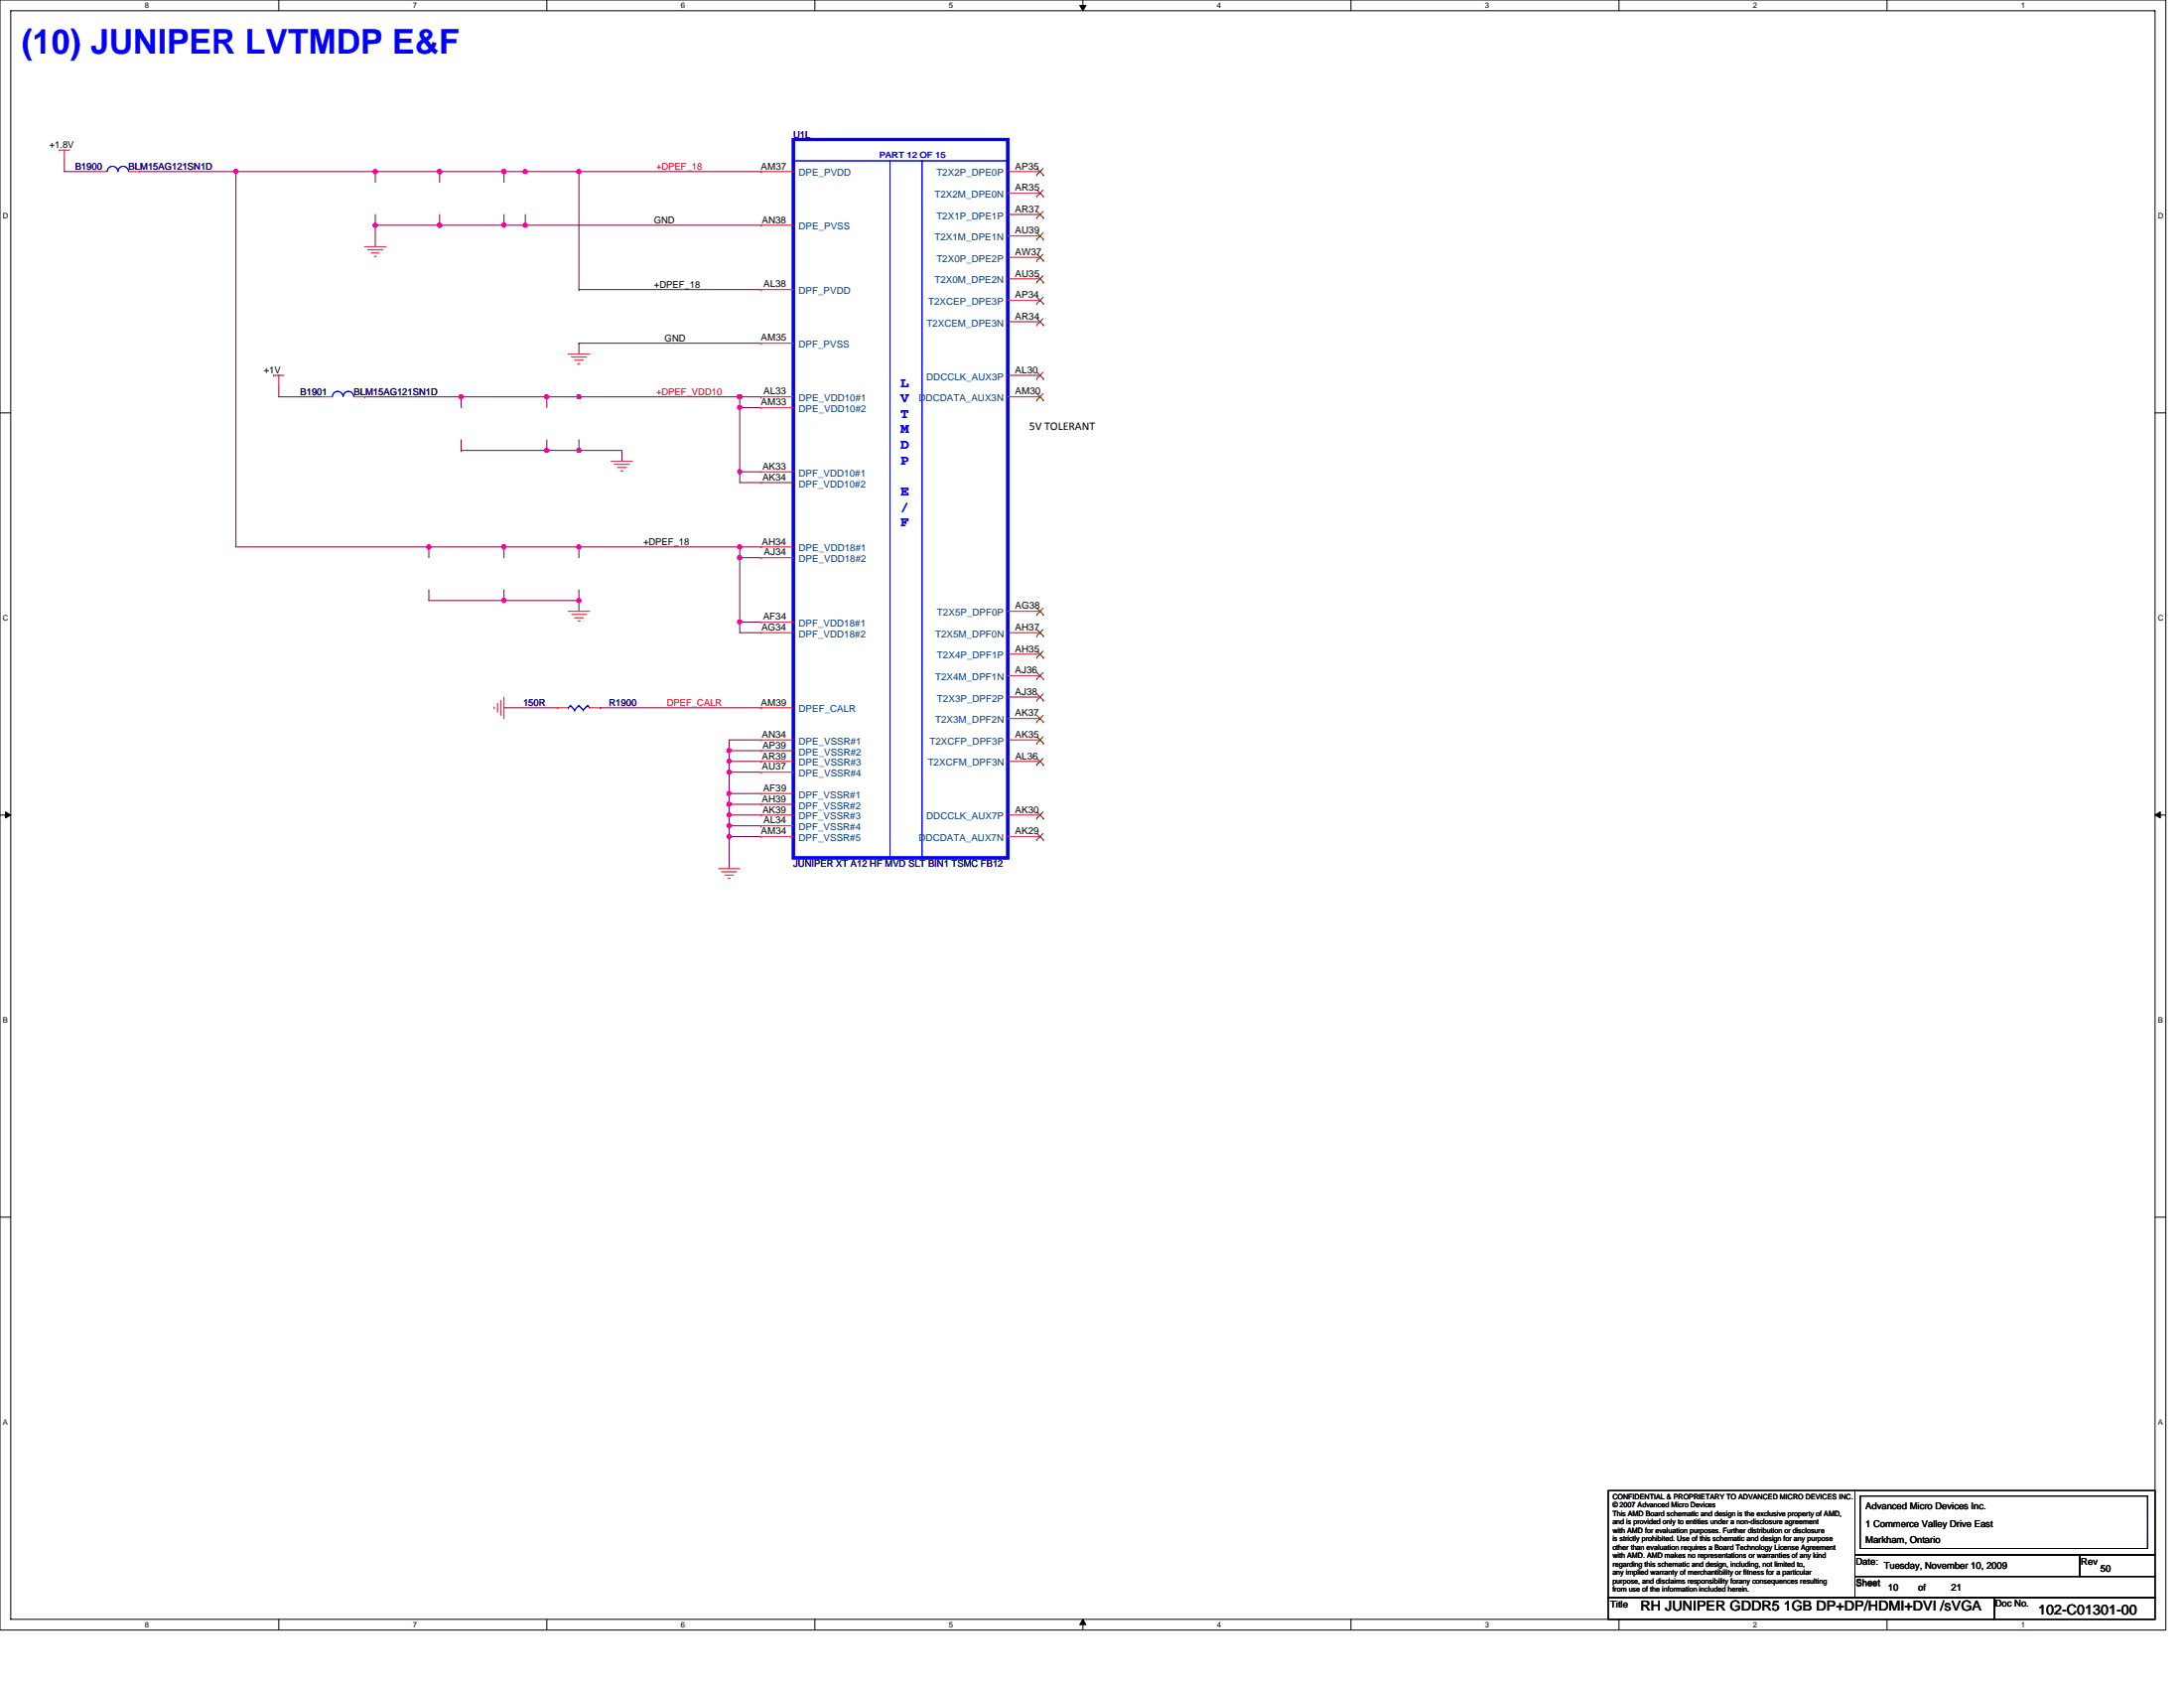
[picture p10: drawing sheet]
<svg xmlns="http://www.w3.org/2000/svg" width="279mm" height="216mm" viewBox="0 0 279 216" stroke-linecap="round" stroke-linejoin="round" font-family="sans-serif">
<path d="M0 0h277.1v208.5h-277.1zM1.4 1.4h274.3v205.7h-274.3z" fill="none" stroke="#000" stroke-width=".13"/>
<g fill="#fff">
<path d="M18.5 .1h.6v1.1h-.6z"/>
<path d="M18.5 207.3h.6v1.1h-.6z"/>
</g>
<path d="M35.7 0v1.4M35.7 207.1v1.4" fill="none" stroke="#000" stroke-width=".13"/>
<g fill="#fff">
<path d="M52.8 .1h.6v1.1h-.6z"/>
<path d="M52.8 207.3h.6v1.1h-.6z"/>
</g>
<path d="M70 0v1.4M70 207.1v1.4" fill="none" stroke="#000" stroke-width=".13"/>
<g fill="#fff">
<path d="M87.1 .1h.6v1.1h-.6z"/>
<path d="M87.1 207.3h.6v1.1h-.6z"/>
</g>
<path d="M104.2 0v1.4M104.2 207.1v1.4" fill="none" stroke="#000" stroke-width=".13"/>
<g fill="#fff">
<path d="M121.4 .1h.5v1.1h-.5z"/>
<path d="M121.4 207.3h.5v1.1h-.5z"/>
</g>
<path d="M138.5 0v1.4M138.5 207.1v1.4" fill="none" stroke="#000" stroke-width=".13"/>
<path d="M138.1 .7h.8l-.4 .7zM138.5 207.1l.4 .7h-.8z" fill="#000" stroke="#000" stroke-width=".13"/>
<g fill="#fff">
<path d="M155.7 .1h.5v1.1h-.5z"/>
<path d="M155.7 207.3h.5v1.1h-.5z"/>
</g>
<path d="M172.8 0v1.4M172.8 207.1v1.4" fill="none" stroke="#000" stroke-width=".13"/>
<g fill="#fff">
<path d="M190 .1h.5v1.1h-.5z"/>
<path d="M190 207.3h.5v1.1h-.5z"/>
</g>
<path d="M207.1 0v1.4M207.1 207.1v1.4" fill="none" stroke="#000" stroke-width=".13"/>
<g fill="#fff">
<path d="M224.3 .1h.5v1.1h-.5z"/>
<path d="M224.3 207.3h.5v1.1h-.5z"/>
</g>
<path d="M241.4 0v1.4M241.4 207.1v1.4" fill="none" stroke="#000" stroke-width=".13"/>
<g fill="#fff">
<path d="M258.6 .1h.5v1.1h-.5z"/>
<path d="M258.6 207.3h.5v1.1h-.5z"/>
<path d="M.4 27.1h.7v1.1h-.7z"/>
<path d="M276.1 27.1h.7v1.1h-.7z"/>
<path d="M.4 78.5h.7v1.1h-.7z"/>
<path d="M276.1 78.5h.7v1.1h-.7z"/>
</g>
<path d="M0 52.8h1.4M275.7 52.8h1.4" fill="none" stroke="#000" stroke-width=".13"/>
<g fill="#fff">
<path d="M.4 130h.6v1.1h-.6z"/>
<path d="M276.1 130h.6v1.1h-.6z"/>
</g>
<path d="M0 104.2h1.4M275.7 104.2h1.4" fill="none" stroke="#000" stroke-width=".13"/>
<path d="M.7 103.8l.7 .4-.7 .4zM275.7 104.2l.7-.4v.8z" fill="#000" stroke="#000" stroke-width=".13"/>
<g fill="#fff">
<path d="M.4 181.4h.6v1.1h-.6z"/>
<path d="M276.1 181.4h.6v1.1h-.6z"/>
</g>
<path d="M0 155.7h1.4M275.7 155.7h1.4M205.7 190.6h31.6v13.8h-31.6zM237.3 198.9h28.8v2.7h-28.8zM237.3 190.6h38.4v8.3h-38.4zM238 191.3h36.7v6.8h-36.7zM266.1 198.9h9.6v2.7h-9.6zM205.7 204.4h49.4v2.7h-49.4zM237.3 201.6h38.4v2.8h-38.4zM255.1 204.4h20.6v2.7h-20.6z" fill="none" stroke="#000" stroke-width=".13"/>
<g fill="none" stroke="#800040" stroke-width=".13">
<path d="M8.2 20.6v1.3h4.1M17.8 21.9h12.4M30.2 21.9h.1M30.2 21.9h17.8M30.2 21.9v48.1h24.7M48 21.9v1.4M48 27.4v1.4M48 21.9h.1M48 28.8h.1M48 28.8v2.8M48 21.9h49.4M48 28.8h16.5"/>
<path d="M56.2 21.9v1.4M56.2 27.4v1.4M56.2 21.9h.1M56.2 28.8h.1M64.5 21.9v1.4M64.5 27.4v1.4M64.5 21.9h.1M67.2 28.8h.1M67.2 21.9h.1M67.2 27.4v1.4h-2.7M67.2 28.8h30.2M74.1 21.9h.1"/>
<path d="M74.1 37h.1M74.1 37h23.3M74.1 21.9v15.1M35.7 49.4v1.4h5.4M46.6 50.8h12.4M59 57.6h.1M59 50.8h.1M59 56.2v1.4M59 50.8v1.3M59 57.6h11M59 50.8h35.6M70 56.2v1.4"/>
<path d="M70 50.8v1.3M70 50.8h.1M70 57.6h.1M74.1 50.8h.1M74.1 57.6h.1M74.1 57.6h5.5v1.4M74.1 43.9h.1M74.1 43.9v1.4M74.1 56.2v1.4h-4.1M74.1 43.9h23.3M94.6 52.1v9.6h2.8M94.6 52.1h.1"/>
<path d="M94.6 50.8h2.8M94.6 50.8v1.3h2.8M94.6 50.8h.1M54.9 75.4v1.4h9.6M54.9 70h.1M54.9 70v1.3M54.9 70h42.5M64.5 75.4v1.4M64.5 70h.1M64.5 76.8h.1M64.5 70v1.3M64.5 76.8h9.6"/>
<path d="M74.1 76.8v1.4M74.1 70h.1M74.1 70v1.3M74.1 75.4v1.4M94.6 70h.1M94.6 60.3h.1M94.6 60.3h2.8M94.6 79.6h.1M94.6 71.3h.1M94.6 79.6h2.8M94.6 71.3v9.6h2.8M94.6 70v1.3h2.8"/>
<path d="M64.5 90.5h6.8M76.8 90.5h.1M76.8 90.5h20.6M93.3 98.8h.1M93.3 97.4h.1M93.3 96h.1M93.3 96h4.1M93.3 98.8h4.1M93.3 97.4h4.1M93.3 96v11M97.4 94.6h-4.1v1.4M93.3 107v4.1"/>
<path d="M93.3 101.5h.1M93.3 104.2h.1M93.3 102.9h.1M93.3 105.6h4.1M93.3 107h.1M93.3 101.5h4.1M93.3 102.9h4.1M93.3 104.2h4.1M93.3 105.6h.1M93.3 107h4.1"/>
</g>
<g fill="#f0f" stroke="#f0f" stroke-width=".13">
<circle cx="30.2" cy="21.9" r=".27"/>
<circle cx="69.9" cy="57.6" r=".27"/>
<circle cx="59" cy="50.7" r=".27"/>
<circle cx="56.2" cy="21.9" r=".27"/>
<circle cx="48" cy="21.9" r=".27"/>
<circle cx="56.2" cy="28.8" r=".27"/>
<circle cx="48" cy="28.8" r=".27"/>
<circle cx="94.6" cy="50.7" r=".27"/>
<circle cx="74" cy="50.7" r=".27"/>
<circle cx="74" cy="57.6" r=".27"/>
<circle cx="64.5" cy="21.9" r=".27"/>
<circle cx="64.5" cy="28.8" r=".27"/>
<circle cx="67.2" cy="28.8" r=".27"/>
<circle cx="74" cy="21.9" r=".27"/>
<circle cx="67.2" cy="21.9" r=".27"/>
<circle cx="94.6" cy="60.3" r=".27"/>
<circle cx="94.6" cy="52.1" r=".27"/>
<circle cx="94.6" cy="79.6" r=".27"/>
<circle cx="94.6" cy="71.3" r=".27"/>
<circle cx="74" cy="69.9" r=".27"/>
<circle cx="93.3" cy="101.5" r=".27"/>
<circle cx="93.3" cy="98.8" r=".27"/>
<circle cx="93.3" cy="104.2" r=".27"/>
<circle cx="93.3" cy="97.4" r=".27"/>
<circle cx="93.3" cy="102.9" r=".27"/>
<circle cx="93.3" cy="96" r=".27"/>
<circle cx="93.3" cy="107" r=".27"/>
<circle cx="64.5" cy="69.9" r=".27"/>
<circle cx="94.6" cy="69.9" r=".27"/>
<circle cx="54.9" cy="69.9" r=".27"/>
<circle cx="74" cy="76.8" r=".27"/>
<circle cx="64.5" cy="76.8" r=".27"/>
<circle cx="93.3" cy="105.6" r=".27"/>
<circle cx="69.9" cy="50.7" r=".27"/>
</g>
<g fill="none" stroke="#f00" stroke-width=".13">
<path d="M7.6 19.2h.1M7.6 19.2h1.3M8.2 19.2v1.4M12.3 21.9h1.4M16.5 21.9h1.3M17.8 21.9h.1M46.6 31.6h2.8M47.1 32h1.9M47.5 32.4h1.1M47.9 32.8h.3M97.4 21.9h.1M97.4 28.8h.1"/>
<path d="M97.4 37h.1M97.4 21.9h4.1M97.4 28.8h4.1M97.4 37h4.1M128.9 38.4h4.2M128.9 32.9h4.2M128.9 35.7h4.2M128.9 27.4h4.2M128.9 30.2h4.2M128.9 21.9h4.2M128.9 24.7h4.2M133.1 38.4h.1"/>
<path d="M133.1 32.9h.1M133.1 35.7h.1M133.1 27.4h.1M133.1 30.2h.1M133.1 21.9h.1M133.1 24.7h.1M35 48h.1M35 48h1.3M35.7 48v1.4M41.1 50.8h1.4M45.3 50.8h1.3M46.6 50.8h.1"/>
<path d="M72.7 45.3h2.7M73.1 45.7h1.9M73.5 46.1h1.1M73.9 46.5h.1M73.9 46.5h.3M78.2 59h2.7M78.6 59.4h1.9M79 59.8h1.1M97.4 52.1h.1M97.4 50.8h.1M97.4 43.9h.1M97.4 50.8h4.1"/>
<path d="M97.4 52.1h4.1M97.4 43.9h4.1M128.9 48h4.2M128.9 50.8h4.2M128.9 41.1h4.2M133.1 41.1h.1M133.1 48h.1M133.1 50.8h.1M72.7 78.2h2.7M73.1 78.6h1.9M73.5 79h1.1M73.9 79.4h.3"/>
<path d="M79.4 60.2h.3M97.4 71.3h.1M97.4 70h.1M97.4 79.6h.1M97.4 61.7h.1M97.4 60.3h.1M97.4 71.3h4.1M97.4 70h4.1M97.4 79.6h4.1M97.4 61.7h4.1M97.4 60.3h4.1M128.9 78.2h4.2"/>
<path d="M133.1 78.2h.1M63.2 90.4v.3M63.6 90v1.1M64.1 89.6v1.9M64.5 89.2v2.7M71.3 90.5h.1M71.3 90.5h1.4M75.4 90.5h1.4M97.4 90.5h.1M97.4 94.6h.1M97.4 96h.1M97.4 97.4h.1"/>
<path d="M97.4 98.8h.1M97.4 80.9h.1M97.4 90.5h4.1M97.4 94.6h4.1M97.4 97.4h4.1M97.4 80.9h4.1M97.4 96h4.1M97.4 98.8h4.1M128.9 94.6h4.2M128.9 97.4h4.2M128.9 89.2h4.2M128.9 91.9h4.2"/>
<path d="M128.9 83.7h4.2M128.9 86.4h4.2M128.9 80.9h4.2M133.1 94.6h.1M133.1 97.4h.1M133.1 89.2h.1M133.1 91.9h.1M133.1 83.7h.1M133.1 86.4h.1M133.1 80.9h.1M91.9 111.1h2.7M92.3 111.5h1.9"/>
<path d="M92.7 111.9h1.1M93.1 112.3h.3M97.4 101.5h.1M97.4 105.6h.1M97.4 102.9h.1M97.4 107h.1M97.4 104.2h.1M97.4 101.5h4.1M97.4 105.6h4.1M97.4 102.9h4.1M97.4 107h4.1M97.4 104.2h4.1"/>
<path d="M128.9 107h4.2M128.9 104.2h4.2M133.1 104.2h.1M133.1 107h.1"/>
</g>
<g fill="none" stroke="#00f" stroke-width=".13">
<path d="M13.7 21.9a.68 .68 0 0 1 .7-.6 .68 .68 0 0 1 .7 .6 .69 .69 0 0 1 .7-.6 .69 .69 0 0 1 .6 .6M101.5 20.6h27.4M113.9 20.6v89.1M118 20.6v89.1M42.5 50.7a.68 .68 0 0 1 .7-.6 .68 .68 0 0 1 .7 .6M43.9 50.7a.68 .68 0 0 1 .7-.6 .68 .68 0 0 1 .7 .6M72.7 90.5h.1M73 90.3h.1M73 90.3l.5 .5M73 90.3l-.3 .2M73.5 90.8h.1M74.1 90.3h.1"/>
<path d="M74.1 90.3l.5 .5M74.1 90.3l-.6 .5M74.6 90.8h.1M75.2 90.3h.1M75.2 90.3l.2 .2M75.2 90.3l-.6 .5M113.9 109.7h.1"/>
</g>
<path d="M101.5 17.8h27.4v91.9h-27.4z" fill="none" stroke="#00f" stroke-width=".4"/>
<g fill="none" stroke="#804000" stroke-width=".13">
<path d="M132.6 38.8h.1M132.6 33.3h.1M132.6 36.1h.1M132.6 27.9h.1M132.6 30.6h.1M132.6 22.4h.1M132.6 25.1h.1M132.7 38l.8 .8M132.7 32.5l.8 .8M132.7 35.3l.8 .8M132.7 27l.8 .9M132.7 29.8l.8 .8"/>
<path d="M132.7 21.5l.8 .9M132.7 24.3l.8 .8M133.5 38l-.9 .8M133.5 32.5l-.9 .8M133.5 35.3l-.9 .8M133.5 27l-.9 .9M133.5 29.8l-.9 .8M133.5 21.5l-.9 .9M133.5 24.3l-.9 .8M133.5 38.8h.1M133.5 33.3h.1M133.5 36.1h.1"/>
<path d="M133.5 27.9h.1M133.5 30.6h.1M133.5 22.4h.1M133.5 25.1h.1M132.6 41.6h.1M132.6 48.4h.1M132.6 51.2h.1M132.7 40.7l.8 .9M132.7 47.6l.8 .8M132.7 50.4l.8 .8M133.5 40.7l-.9 .9M133.5 47.6l-.9 .8"/>
<path d="M133.5 50.4l-.9 .8M133.5 41.6h.1M133.5 48.4h.1M133.5 51.2h.1M132.6 78.6h.1M132.7 77.8l.8 .8M133.5 77.8l-.9 .8M133.5 78.6h.1M132.6 95.1h.1M132.6 97.8h.1M132.6 89.6h.1M132.6 92.3h.1"/>
<path d="M132.6 84.1h.1M132.6 86.8h.1M132.6 81.3h.1M132.7 94.2l.8 .9M132.7 97l.8 .8M132.7 88.8l.8 .8M132.7 91.5l.8 .8M132.7 83.3l.8 .8M132.7 86l.8 .8M132.7 80.5l.8 .8M133.5 94.2l-.9 .9M133.5 97l-.9 .8"/>
<path d="M133.5 88.8l-.9 .8M133.5 91.5l-.9 .8M133.5 83.3l-.9 .8M133.5 86l-.9 .8M133.5 80.5l-.9 .8M133.5 95.1h.1M133.5 97.8h.1M133.5 89.6h.1M133.5 92.3h.1M133.5 84.1h.1M133.5 86.8h.1M133.5 81.3h.1"/>
<path d="M132.6 104.7h.1M132.6 107.4h.1M132.7 103.8l.8 .9M132.7 106.6l.8 .8M133.5 103.8l-.9 .9M133.5 106.6l-.9 .8M133.5 104.7h.1M133.5 107.4h.1"/>
</g>
<text font-size="4.4" fill="#00f" x="2.8" y="6.8">(10) JUNIPER LVTMDP E&amp;F</text>
<g font-size="1.8" fill="#00f">
<text x="115.2" y="49.5">L</text>
<text x="115.2" y="51.5">V</text>
<text x="115.2" y="53.4">T</text>
<text x="115.2" y="55.4">M</text>
<text x="115.2" y="57.4">D</text>
<text x="115.2" y="59.4">P</text>
<text x="115.2" y="63.4">E</text>
<text x="115.2" y="65.4">/</text>
<text x="115.2" y="67.4">F</text>
</g>
<g font-size="1.8">
<text x="209.9" y="206">RH JUNIPER GDDR5 1GB DP+DP/HDMI+DVI /sVGA</text>
<text x="260.8" y="206.5">102-C01301-00</text>
</g>
<text font-size="1.5" x="131.7" y="54.9">5V TOLERANT</text>
<g font-size="1.2" fill="#000080">
<text x="101.5" y="17.6">U1L</text>
<text x="9.6" y="21.7">B1900</text>
<text x="16.5" y="21.7">BLM15AG121SN1D</text>
<text x="38.4" y="50.5">B1901</text>
<text x="45.3" y="50.5">BLM15AG121SN1D</text>
<text x="66.9" y="90.3">150R</text>
<text x="77.9" y="90.3">R1900</text>
<text x="101.5" y="110.8">JUNIPER XT A12 HF MVD SLT BIN1 TSMC FB12</text>
</g>
<g font-size="1.2">
<text x="6.3" y="19">+1.8V</text>
<text x="97.4" y="21.7">AM37</text>
<text x="129.9" y="21.7">AP35</text>
<text x="83.7" y="28.6">GND</text>
<text x="97.5" y="28.5">AN38</text>
<text x="129.9" y="27.1">AR37</text>
<text x="129.9" y="29.9">AU39</text>
<text x="129.9" y="24.4">AR35</text>
<text x="129.9" y="32.6">AW37</text>
<text x="129.9" y="35.4">AU35</text>
<text x="83.7" y="36.8">+DPEF_18</text>
<text x="97.7" y="36.7">AL38</text>
<text x="129.9" y="38.1">AP34</text>
<text x="129.9" y="40.9">AR34</text>
<text x="33.7" y="47.8">+1V</text>
<text x="85" y="43.6">GND</text>
<text x="97.4" y="43.6">AM35</text>
<text x="129.9" y="47.7">AL30</text>
<text x="97.4" y="51.8">AM33</text>
<text x="97.7" y="50.5">AL33</text>
<text x="129.9" y="50.5">AM30</text>
<text x="97.5" y="61.4">AK34</text>
<text x="97.5" y="60">AK33</text>
<text x="82.3" y="69.7">+DPEF_18</text>
<text x="97.5" y="69.7">AH34</text>
<text x="97.7" y="71">AJ34</text>
<text x="129.9" y="77.9">AG38</text>
<text x="97.4" y="80.6">AG34</text>
<text x="97.6" y="79.3">AF34</text>
<text x="129.9" y="83.4">AH35</text>
<text x="129.9" y="80.6">AH37</text>
<text x="129.9" y="88.9">AJ38</text>
<text x="129.9" y="86.1">AJ36</text>
<text x="97.4" y="90.2">AM39</text>
<text x="97.5" y="94.3">AN34</text>
<text x="97.5" y="95.7">AP39</text>
<text x="129.9" y="94.3">AK35</text>
<text x="129.9" y="91.6">AK37</text>
<text x="97.5" y="97.1">AR39</text>
<text x="97.5" y="98.5">AU37</text>
<text x="97.6" y="101.2">AF39</text>
<text x="129.9" y="97.1">AL36</text>
<text x="97.4" y="106.7">AM34</text>
<text x="97.5" y="102.6">AH39</text>
<text x="97.5" y="103.9">AK39</text>
<text x="97.7" y="105.3">AL34</text>
<text x="129.9" y="103.9">AK30</text>
<text x="129.9" y="106.7">AK29</text>
<text x="238.7" y="193">Advanced Micro Devices Inc.</text>
<text x="238.7" y="195.3">1 Commerce Valley Drive East</text>
<text x="238.7" y="197.4">Markham, Ontario</text>
<text x="237.4" y="200.2">Date:</text>
<text x="237.4" y="202.9">Sheet</text>
<text x="241" y="200.7">Tuesday, November 10, 2009</text>
<text x="241.5" y="203.4">10</text>
<text x="245.4" y="203.4">of</text>
<text x="249.6" y="203.4">21</text>
<text x="266.2" y="200.2">Rev</text>
<text x="268.7" y="201">50</text>
<text x="206" y="205.6">Title</text>
<text x="255.2" y="205.5">Doc No.</text>
</g>
<g font-size="1.2" fill="#f00">
<text x="83.9" y="21.7">+DPEF_18</text>
<text x="83.9" y="50.5">+DPEF_VDD10</text>
<text x="85.3" y="90.3">DPEF_CALR</text>
</g>
<g font-size="1.2" fill="#004080">
<text x="102.2" y="22.5">DPE_PVDD</text>
<text x="119.8" y="22.5">T2X2P_DPE0P</text>
<text x="102.2" y="29.4">DPE_PVSS</text>
<text x="119.6" y="25.3">T2X2M_DPE0N</text>
<text x="119.8" y="28">T2X1P_DPE1P</text>
<text x="119.6" y="30.8">T2X1M_DPE1N</text>
<text x="119.8" y="33.5">T2X0P_DPE2P</text>
<text x="102.2" y="37.6">DPF_PVDD</text>
<text x="118.5" y="41.7">T2XCEM_DPE3N</text>
<text x="118.8" y="39">T2XCEP_DPE3P</text>
<text x="119.6" y="36.2">T2X0M_DPE2N</text>
<text x="102.2" y="44.5">DPF_PVSS</text>
<text x="102.2" y="52.7">DPE_VDD10#2</text>
<text x="102.2" y="51.3">DPE_VDD10#1</text>
<text x="117.5" y="51.3">DDCDATA_AUX3N</text>
<text x="118.5" y="48.6">DDCCLK_AUX3P</text>
<text x="102.2" y="62.3">DPF_VDD10#2</text>
<text x="102.2" y="60.9">DPF_VDD10#1</text>
<text x="102.2" y="71.9">DPE_VDD18#2</text>
<text x="102.2" y="70.5">DPE_VDD18#1</text>
<text x="102.2" y="81.5">DPF_VDD18#2</text>
<text x="102.2" y="80.1">DPF_VDD18#1</text>
<text x="119.7" y="81.5">T2X5M_DPF0N</text>
<text x="119.9" y="78.8">T2X5P_DPF0P</text>
<text x="119.7" y="87">T2X4M_DPF1N</text>
<text x="119.9" y="89.7">T2X3P_DPF2P</text>
<text x="119.9" y="84.2">T2X4P_DPF1P</text>
<text x="102.2" y="91.1">DPEF_CALR</text>
<text x="102.2" y="95.2">DPE_VSSR#1</text>
<text x="118.9" y="95.2">T2XCFP_DPF3P</text>
<text x="119.7" y="92.5">T2X3M_DPF2N</text>
<text x="102.2" y="96.6">DPE_VSSR#2</text>
<text x="102.2" y="98">DPE_VSSR#3</text>
<text x="102.2" y="99.3">DPE_VSSR#4</text>
<text x="118.7" y="98">T2XCFM_DPF3N</text>
<text x="102.2" y="102.1">DPF_VSSR#1</text>
<text x="102.2" y="106.2">DPF_VSSR#4</text>
<text x="102.2" y="103.4">DPF_VSSR#2</text>
<text x="102.2" y="107.6">DPF_VSSR#5</text>
<text x="102.2" y="104.8">DPF_VSSR#3</text>
<text x="117.5" y="107.6">DDCDATA_AUX7N</text>
<text x="118.5" y="104.8">DDCCLK_AUX7P</text>
</g>
<text font-size="1.1" fill="#00f" x="112.5" y="20.2">PART 12 OF 15</text>
<g font-size="1">
<text x="18.5" y="1">8</text>
<text x="52.8" y="1">7</text>
<text x="87.1" y="1">6</text>
<text x="121.4" y="1">5</text>
<text x="155.7" y="1">4</text>
<text x="190" y="1">3</text>
<text x="224.3" y="1">2</text>
<text x="258.6" y="1">1</text>
<text x=".4" y="28">D</text>
<text x="276.1" y="28">D</text>
<text x=".4" y="79.4">C</text>
<text x="276.1" y="79.4">C</text>
<text x=".4" y="130.9">B</text>
<text x="276.1" y="130.9">B</text>
<text x=".4" y="182.3">A</text>
<text x="276.1" y="182.3">A</text>
<text x="206.3" y="191.8">CONFIDENTIAL &amp; PROPRIETARY TO ADVANCED MICRO DEVICES INC.</text>
<text x="206.3" y="192.8">© 2007 Advanced Micro Devices</text>
<text x="206.3" y="193.9">This AMD Board schematic and design is the exclusive property of AMD,</text>
<text x="206.3" y="195">and is provided only to entities under a non-disclosure agreement</text>
<text x="206.3" y="196.1">with AMD for evaluation purposes. Further distribution or disclosure</text>
<text x="206.3" y="197.2">is strictly prohibited. Use of this schematic and design for any purpose</text>
<text x="206.3" y="198.2">other than evaluation requires a Board Technology License Agreement</text>
<text x="206.3" y="199.3">with AMD. AMD makes no representations or warranties of any kind</text>
<text x="206.3" y="200.4">regarding this schematic and design, including, not limited to,</text>
<text x="206.3" y="201.5">any implied warranty of merchantibility or fitness for a particular</text>
<text x="206.3" y="202.6">purpose, and disclaims responsibility forany consequences resulting</text>
<text x="206.3" y="203.6">from use of the information included herein.</text>
<text x="18.5" y="208.2">8</text>
<text x="52.8" y="208.2">7</text>
<text x="87.1" y="208.2">6</text>
<text x="121.4" y="208.2">5</text>
<text x="155.7" y="208.2">4</text>
<text x="190" y="208.2">3</text>
<text x="224.3" y="208.2">2</text>
<text x="258.6" y="208.2">1</text>
</g>
</svg>
